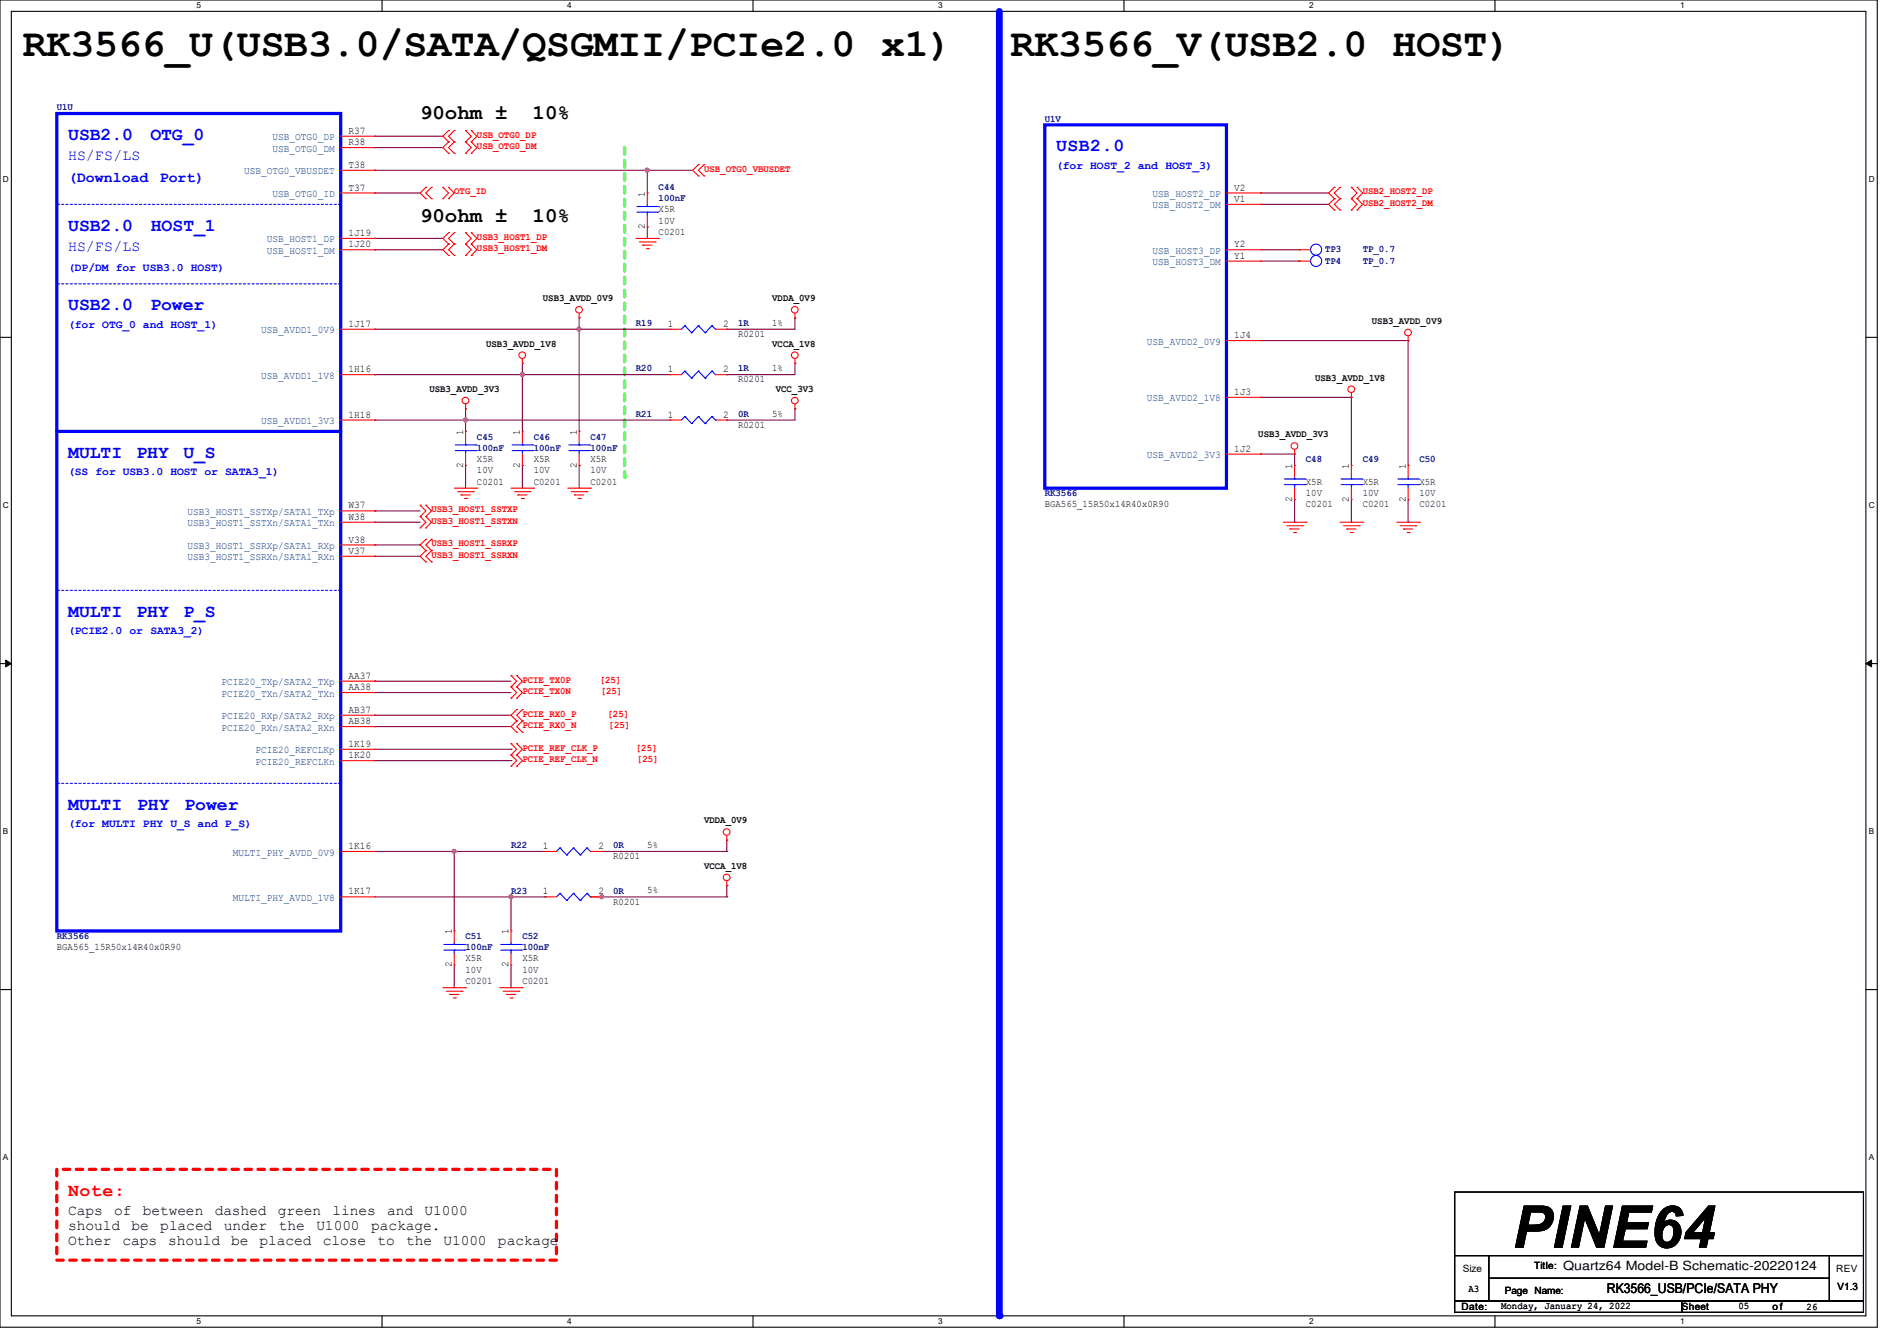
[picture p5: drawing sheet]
<svg xmlns="http://www.w3.org/2000/svg" width="297mm" height="210mm" viewBox="0 0 297 210" stroke-linecap="round" stroke-linejoin="round" font-family="sans-serif">
<path d="M0 0h293.9v207.9h-293.9zM1.8 1.8h290.3v204.3h-290.3z" fill="none" stroke="#000" stroke-width=".17"/>
<g fill="#fff">
<path d="M30.8 .2h.7v1.4h-.7z"/>
<path d="M30.8 206.2h.7v1.4h-.7z"/>
</g>
<path d="M59.8 0v1.8M59.8 206.1v1.8" fill="none" stroke="#000" stroke-width=".17"/>
<g fill="#fff">
<path d="M88.8 .2h.7v1.4h-.7z"/>
<path d="M88.8 206.2h.7v1.4h-.7z"/>
</g>
<path d="M117.9 0v1.8M117.9 206.1v1.8" fill="none" stroke="#000" stroke-width=".17"/>
<g fill="#fff">
<path d="M146.9 .2h.7v1.4h-.7z"/>
<path d="M146.9 206.2h.7v1.4h-.7z"/>
</g>
<path d="M176 0v1.8M176 206.1v1.8" fill="none" stroke="#000" stroke-width=".17"/>
<g fill="#fff">
<path d="M205 .2h.7v1.4h-.7z"/>
<path d="M205 206.2h.7v1.4h-.7z"/>
</g>
<path d="M234.1 0v1.8M234.1 206.1v1.8" fill="none" stroke="#000" stroke-width=".17"/>
<g fill="#fff">
<path d="M263.1 .2h.6v1.4h-.6z"/>
<path d="M263.1 206.2h.6v1.4h-.6z"/>
<path d="M.5 27.3h.9v1.4h-.9z"/>
<path d="M292.6 27.3h.9v1.4h-.9z"/>
<path d="M.5 78.4h.9v1.4h-.9z"/>
<path d="M292.6 78.4h.9v1.4h-.9z"/>
</g>
<path d="M0 52.8h1.8M292.1 52.8h1.8" fill="none" stroke="#000" stroke-width=".17"/>
<g fill="#fff">
<path d="M.5 129.5h.8v1.4h-.8z"/>
<path d="M292.6 129.5h.8v1.4h-.8z"/>
</g>
<path d="M0 103.9h1.8M292.1 103.9h1.8" fill="none" stroke="#000" stroke-width=".17"/>
<path d="M.9 103.4l.9 .5-.9 .5zM292.1 103.9l.9-.5v1z" fill="#000" stroke="#000" stroke-width=".16"/>
<g fill="#fff">
<path d="M.5 180.5h.8v1.4h-.8z"/>
<path d="M292.6 180.5h.8v1.4h-.8z"/>
</g>
<path d="M0 155h1.8M292.1 155h1.8" fill="none" stroke="#000" stroke-width=".17"/>
<path d="M156.5 1.8v204.3" fill="none" stroke="#00f" stroke-width="1.1"/>
<circle cx="156.5" cy="206.1" r=".53" fill="#00f"/>
<path d="M97.8 23.1v51.6" fill="none" stroke="#01ff00" stroke-width=".51" stroke-dasharray="1 1"/>
<circle cx="97.8" cy="74.7" r=".25" fill="#01ff00" stroke-dasharray="1 1"/>
<path d="M8.9 183.1h78.2v14.3h-78.2z" fill="none" stroke="#f00" stroke-width=".51" stroke-dasharray="1 1"/>
<g fill="none" stroke="#7f003f" stroke-width=".17">
<path d="M58.7 21.3h.1M58.7 23.1h.1M58.7 26.7h.1M58.7 39.1h.1M58.7 37.3h.1M58.7 30.2h.1M58.7 21.3h10.6M58.7 23.1h10.6M58.7 26.7h49.8M58.7 39.1h10.6M58.7 37.3h10.6M58.7 30.2h7.1"/>
<path d="M101.3 26.7h.1M101.3 35.6h.1M101.3 26.7v3.5M101.3 35.6v1.7M197.4 32h.1M197.4 30.2h.1M197.4 39.1h6M197.4 32h10.6M197.4 30.2h10.6M203.4 39.1h.1M58.7 58.7h.1M58.7 51.6h.1"/>
<path d="M58.7 58.7h46.2M58.7 51.6h46.2M81.8 58.7h.1M81.8 56.9h.1M81.8 56.9v10.7M90.7 51.6h.1M90.7 49.8h.1M90.7 49.8v17.8M113.8 51.6h.1M113.8 58.7h.1M124.5 49.8h.1M124.5 56.9h.1"/>
<path d="M124.5 56.9v1.8h-10.7M124.5 49.8v1.8h-10.7M197.4 53.3h.1M197.4 53.3h23.1M197.4 40.9h6M203.4 40.9h.1M220.5 53.3h.1M220.5 53.3v19.6M58.7 65.8h.1M58.7 65.8h46.2M72.9 64h.1M72.9 65.8h.1"/>
<path d="M72.9 72.9h.1M72.9 64v3.6M72.9 72.9v3.6M81.8 72.9h.1M81.8 72.9v3.6M90.7 72.9h.1M90.7 72.9v3.6M113.8 65.8h.1M124.5 64h.1M124.5 64v1.8h-10.7M197.4 71.1h.1M197.4 62.2h.1"/>
<path d="M197.4 71.1h5.3M197.4 62.2h14.2M202.7 71.1h.1M202.7 71.1v1.8M202.7 78.2v3.6M211.6 62.2h.1M211.6 62.2v10.7M211.6 78.2v3.6M220.5 78.2v3.6M58.7 80h.1M58.7 81.8h.1M58.7 85.3h.1"/>
<path d="M58.7 87.1h.1M58.7 80h7.1M58.7 81.8h7.1M58.7 85.3h7.1M58.7 87.1h7.1M202.7 81.8h.1M211.6 81.8h.1M220.5 81.8h.1M58.7 112h.1M58.7 113.8h.1M58.7 106.7h.1M58.7 108.5h.1"/>
<path d="M58.7 112h21.3M58.7 113.8h21.3M58.7 106.7h21.3M58.7 108.5h21.3M58.7 117.3h21.3M58.7 119.1h21.3M80 117.3h.1M80 119.1h.1M58.7 133.4h26.6M71.1 133.4h.1M71.1 133.4v12.4M85.3 133.4h.1"/>
<path d="M94.2 133.4h19.6M113.8 133.4h.1M113.8 131.6h.1M113.8 138.7h.1M113.8 131.6v1.8M113.8 138.7v1.8M58.7 140.5h26.6M71.1 154.7h.1M71.1 151.1v3.6M80 140.5h.1M80 154.7h.1M80 140.5v5.3"/>
<path d="M80 151.1v3.6M85.3 140.5h.1M92.5 140.5h21.3M94.2 140.5h.1M113.8 140.5h.1"/>
</g>
<g fill="#f0f" stroke="#f0f" stroke-width=".17">
<circle cx="101.3" cy="26.6" r=".32"/>
<circle cx="90.7" cy="51.5" r=".32"/>
<circle cx="81.8" cy="58.7" r=".32"/>
<circle cx="72.9" cy="65.8" r=".32"/>
<circle cx="80" cy="140.4" r=".32"/>
<circle cx="71.1" cy="133.3" r=".32"/>
<circle cx="94.2" cy="140.4" r=".32"/>
</g>
<g fill="none" stroke="#f00" stroke-width=".17">
<path d="M66.7 29.3h.1M66.7 31.1h.1M66.7 29.3l-.9 .9 .9 .9M67.6 31.1h.1M67.6 29.3h.1M67.6 29.3l-.9 .9 .9 .9M69.3 31.1h.1M69.3 29.3h.1M69.3 29.3l.9 .9-.9 .9M70.2 20.4h.1M70.2 22.2h.1M70.2 24h.1"/>
<path d="M70.2 36.4h.1M70.2 38.2h.1M70.2 31.1h.1M70.2 29.3h.1M70.2 20.4l-.9 .9 .9 .9M70.2 22.2l-.9 .9 .9 .9M70.2 36.4l-.9 .9 .9 .9M70.2 38.2l-.9 .9 .9 .9M70.2 29.3l.9 .9-.9 .9M71.1 22.2h.1M71.1 20.4h.1M71.1 24h.1"/>
<path d="M71.1 38.2h.1M71.1 36.4h.1M71.1 20.4l-.9 .9 .9 .9M71.1 22.2l-.9 .9 .9 .9M71.1 36.4l-.9 .9 .9 .9M71.1 38.2l-.9 .9 .9 .9M72.9 22.2h.1M72.9 20.4h.1M72.9 24h.1M72.9 38.2h.1M72.9 36.4h.1M72.9 20.4l.9 .9-.9 .9"/>
<path d="M72.9 22.2l.9 .9-.9 .9M72.9 36.4l.9 .9-.9 .9M72.9 38.2l.9 .9-.9 .9M73.8 22.2h.1M73.8 20.4h.1M73.8 24h.1M73.8 38.2h.1M73.8 36.4h.1M73.8 20.4l.9 .9-.9 .9M73.8 22.2l.9 .9-.9 .9M73.8 36.4l.9 .9-.9 .9M73.8 38.2l.9 .9-.9 .9"/>
<path d="M99.6 37.3h3.5M100.1 37.9h2.5M100.6 38.4h.1M100.6 38.4h1.5M101.2 38.9h.3M101.3 30.2h.1M101.3 35.6h.1M101.3 30.2v1.8M101.3 33.8v1.8M101.5 38.9h.1M102.6 37.9h.1M103.1 37.3h.1"/>
<path d="M109.3 25.8h.1M109.3 27.6h.1M109.3 25.8l-.8 .9 .8 .9M110.2 27.6h.1M110.2 25.8h.1M110.2 25.8l-.9 .9 .9 .9M203.4 39.1h.1M203.4 39.1h1.8M208.9 29.3h.1M208.9 31.1h.1M208.9 32.9h.1M208.9 29.3l-.9 .9 .9 .9"/>
<path d="M208.9 31.1l-.9 .9 .9 .9M209.8 31.1h.1M209.8 29.3h.1M209.8 32.9h.1M209.8 29.3l-.9 .9 .9 .9M209.8 31.1l-.9 .9 .9 .9M211.6 31.1h.1M211.6 29.3h.1M211.6 32.9h.1M211.6 29.3l.9 .9-.9 .9M211.6 31.1l.9 .9-.9 .9M212.5 31.1h.1"/>
<path d="M212.5 29.3h.1M212.5 32.9h.1M212.5 29.3l.9 .9-.9 .9M212.5 31.1l.9 .9-.9 .9M70.2 40h.1M71.1 40h.1M72.9 40h.1M73.8 40h.1M81.8 56.9h.1M81.8 56.2v.7M90.7 49.8h.1M90.7 49.1v.7"/>
<path d="M104.9 51.6h.1M104.9 51.6h1.8M112 51.6h1.8M113.8 51.6h.1M124.5 49.8h.1M124.5 56.9h.1M124.5 49.1v.7M124.5 56.2v.7M203.4 40.9h.1M203.4 40.9h1.8M220.5 53.3h.1M220.5 52.6v.7"/>
<path d="M65.8 79.1h.1M65.8 79.1l.9 .9-.9 .9M66.7 79.1h.1M66.7 79.1l.9 .9-.9 .9M71.1 76.5h3.6M71.7 77h2.4M72.2 77.5h.1M72.2 77.5h1.4M72.7 78.1h.4M72.9 64h.1M72.9 63.3v.7M73.1 78.1h.1"/>
<path d="M74.1 77h.1M74.7 76.5h.1M80 76.5h3.6M80.6 77h2.4M81.1 77.5h.1M81.1 77.5h1.4M81.6 78.1h.4M81.8 67.6h.1M81.8 72.9h.1M81.8 67.6v1.7M81.8 71.1v1.8M82 78.1h.1"/>
<path d="M83 77h.1M83.6 76.5h.1M88.9 76.5h3.6M89.5 77h2.4M90 77.5h.1M90 77.5h1.4M90.5 78.1h.3M90.8 78.1h.1M91.9 77h.1M92.5 76.5h.1M104.9 65.8h.1M104.9 65.8h1.8"/>
<path d="M112 65.8h1.8M113.8 65.8h.1M124.5 64h.1M124.5 63.3v.7M202.7 71.1h.1M202.7 70.4v.7M211.6 62.2h.1M211.6 72.9h.1M211.6 78.2h.1M211.6 61.5v.7M211.6 72.9v1.8M211.6 76.5v1.7"/>
<path d="M65.8 80.9h.1M65.8 82.7h.1M65.8 80.9l.9 .9-.9 .9M66.7 80.9h.1M66.7 82.7h.1M66.7 84.5h.1M66.7 86.2h.1M66.7 88h.1M66.7 80.9l.9 .9-.9 .9M66.7 84.5l-.9 .8 .9 .9M66.7 86.2l-.9 .9 .9 .9M67.6 86.2h.1"/>
<path d="M67.6 84.5h.1M67.6 88h.1M67.6 84.5l-.9 .8 .9 .9M67.6 86.2l-.9 .9 .9 .9M200.9 81.8h3.6M201.5 82.3h2.4M202 82.8h.1M202 82.8h1.4M202.5 83.4h.4M202.9 83.4h.1M203.9 82.3h.1M204.5 81.8h.1"/>
<path d="M209.8 81.8h3.6M210.4 82.3h2.4M210.9 82.8h.1M210.9 82.8h1.4M211.4 83.4h.4M211.8 83.4h.1M212.8 82.3h.1M213.4 81.8h.1M218.7 81.8h3.6M219.2 82.3h2.5M219.8 82.8h.1M219.8 82.8h1.4"/>
<path d="M220.3 83.4h.3M220.6 83.4h.1M221.7 82.3h.1M222.3 81.8h.1M80 107.6h.1M80 105.8h.1M80 109.3h.1M80 118.2h.1M80 116.5h.1M80 105.8l.9 .9-.9 .9M80 107.6l.9 .9-.9 .8M80 116.5l.9 .8-.9 .9"/>
<path d="M80 118.2l.9 .9-.9 .9M80.9 107.6h.1M80.9 105.8h.1M80.9 109.3h.1M80.9 111.1h.1M80.9 112.9h.1M80.9 114.7h.1M80.9 118.2h.1M80.9 116.5h.1M80.9 105.8l.9 .9-.9 .9M80.9 107.6l.9 .9-.9 .8M80.9 111.1l-.9 .9 .9 .9"/>
<path d="M80.9 112.9l-.9 .9 .9 .9M80.9 116.5l.9 .8-.9 .9M80.9 118.2l.9 .9-.9 .9M81.8 112.9h.1M81.8 111.1h.1M81.8 114.7h.1M81.8 111.1l-.9 .9 .9 .9M81.8 112.9l-.9 .9 .9 .9M80 120h.1M80.9 120h.1M113.8 131.6h.1M113.8 138.7h.1"/>
<path d="M113.8 130.9v.7M113.8 138v.7M69.3 154.7h3.6M69.9 155.2h2.4M70.4 155.7h.1M70.4 155.7h1.4M71 156.3h.3M71.3 156.3h.1M72.3 155.2h.1M72.9 154.7h.1M78.2 154.7h3.6M78.8 155.2h2.4"/>
<path d="M79.3 155.7h.1M79.3 155.7h1.4M79.8 156.3h.4M80.2 156.3h.1M81.2 155.2h.1M81.8 154.7h.1"/>
<circle cx="81.8" cy="55.6" r=".52"/>
<circle cx="90.7" cy="48.5" r=".52"/>
<circle cx="124.4" cy="48.5" r=".52"/>
<circle cx="124.4" cy="55.6" r=".52"/>
<circle cx="220.5" cy="52.1" r=".52"/>
<circle cx="72.9" cy="62.7" r=".52"/>
<circle cx="124.4" cy="62.7" r=".52"/>
<circle cx="202.7" cy="69.8" r=".52"/>
<circle cx="211.6" cy="61" r=".52"/>
<circle cx="113.8" cy="130.3" r=".52"/>
<circle cx="113.8" cy="137.4" r=".52"/>
</g>
<path d="M227.8 186.7h64v9.9h-64zM227.8 196.6h5.3v7.2h-5.3zM233.1 196.6h53.3v3.6h-53.3zM286.4 196.6h5.4v7.2h-5.4zM227.8 203.8h35.5v1.7h-35.5zM233.1 200.2h53.3v3.6h-53.3zM263.3 203.8h28.5v1.7h-28.5z" fill="none" stroke="#000" stroke-width=".17"/>
<g fill="none" stroke="#00f" stroke-width=".17">
<path d="M99.7 33.2h3.3M99.7 32.3h3.3M101.3 32.3h.1M101.3 33.2h.1M101.3 32v.3M101.3 33.2v.6M103 33.2h.1M103 32.3h.1M107.2 51h.1M107.2 51l-.5 .6M107.2 51l1.1 1.1M108.3 52.1h.1"/>
<path d="M109.3 51h.1M109.3 51l-1 1.1M109.3 51l1.1 1.1M110.4 52.1h.1M111.5 51h.1M111.5 51l-1.1 1.1M111.5 51l.5 .6M112 51.6h.1M80.2 70.6h3.2M80.2 69.7h3.2M81.8 69.7h.1M81.8 70.6h.1"/>
<path d="M81.8 69.3v.4M81.8 70.6v.5M83.4 70.6h.1M83.4 69.7h.1M107.2 65.2h.1M107.2 65.2l-.5 .6M107.2 65.2l1.1 1.1M108.3 66.3h.1M109.3 65.2h.1M109.3 65.2l-1 1.1M109.3 65.2l1.1 1.1M110.4 66.3h.1"/>
<path d="M111.5 65.2h.1M111.5 65.2l-1.1 1.1M111.5 65.2l.5 .6M112 65.8h.1M210 75.9h3.2M210 75h3.2M211.6 75h.1M211.6 75.9h.1M211.6 74.7v.3M211.6 75.9v.6M213.2 75.9h.1M213.2 75h.1"/>
<circle cx="206.1" cy="39.1" r=".87"/>
<circle cx="206.1" cy="40.9" r=".87"/>
</g>
<path d="M8.9 17.8h44.4v128h-44.4zM8.9 67.6h44.4" fill="none" stroke="#00f" stroke-width=".51"/>
<path d="M8.9 32h.1M53.3 32h-44.4M8.9 122.7h.1M53.3 122.7h-44.4" fill="none" stroke="#00f" stroke-width=".17" stroke-dasharray=".3 .3"/>
<circle cx="8.9" cy="67.6" r=".25" fill="#00f"/>
<path d="M8.9 44.4h.1M53.3 44.4h-44.4M8.9 92.5h.1M53.3 92.5h-44.4" fill="none" stroke="#00f" stroke-width=".17" stroke-dasharray=".3 .3"/>
<g fill="none" stroke="#f00" stroke-width=".17">
<path d="M53.3 21.3h5.4M53.3 23.1h5.4M53.3 26.7h5.4M53.3 30.2h5.4M53.3 37.3h5.4M53.3 39.1h5.4M58.7 21.3h.1M58.7 23.1h.1M58.7 26.7h.1M58.7 30.2h.1M58.7 37.3h.1M58.7 39.1h.1"/>
<path d="M192 30.2h5.4M192 39.1h5.4M192 32h5.4M197.4 30.2h.1M197.4 32h.1M197.4 39.1h.1M53.3 51.6h5.4M53.3 58.7h5.4M58.7 51.6h.1M58.7 58.7h.1M104.9 58.7h.1M104.9 58.7h1.8"/>
<path d="M112 58.7h1.8M113.8 58.7h.1M192 40.9h5.4M192 53.3h5.4M197.4 40.9h.1M197.4 53.3h.1M53.3 65.8h5.4M58.7 65.8h.1M72.9 67.6h.1M72.9 72.9h.1M72.9 67.6v1.7M72.9 71.1v1.8"/>
<path d="M90.7 67.6h.1M90.7 72.9h.1M90.7 67.6v1.7M90.7 71.1v1.8M192 62.2h5.4M192 71.1h5.4M197.4 62.2h.1M197.4 71.1h.1M202.7 72.9h.1M202.7 78.2h.1M202.7 72.9v1.8M202.7 76.5v1.7"/>
<path d="M220.5 72.9h.1M220.5 78.2h.1M220.5 72.9v1.8M220.5 76.5v1.7M53.3 80h5.4M53.3 81.8h5.4M53.3 85.3h5.4M53.3 87.1h5.4M58.7 80h.1M58.7 81.8h.1M58.7 85.3h.1M58.7 87.1h.1"/>
<path d="M53.3 106.7h5.4M53.3 108.5h5.4M53.3 112h5.4M53.3 113.8h5.4M53.3 117.3h5.4M53.3 119.1h5.4M58.7 106.7h.1M58.7 108.5h.1M58.7 112h.1M58.7 113.8h.1M58.7 117.3h.1M58.7 119.1h.1"/>
<path d="M53.3 133.4h5.4M58.7 133.4h.1M85.3 133.4h.1M85.3 133.4h1.8M92.5 133.4h1.7M94.2 133.4h.1M53.3 140.5h5.4M58.7 140.5h.1M71.1 145.8h.1M71.1 151.1h.1M71.1 145.8v1.8M71.1 149.4v1.7"/>
<path d="M80 145.8h.1M80 151.1h.1M80 145.8v1.8M80 149.4v1.7M85.3 140.5h.1M85.3 140.5h1.8M92.5 140.5h1.7M94.2 140.5h.1"/>
</g>
<g fill="none" stroke="#00f" stroke-width=".17">
<path d="M107.2 58.1h.1M107.2 58.1l-.5 .6M107.2 58.1l1.1 1.1M108.3 59.2h.1M109.3 58.1h.1M109.3 58.1l-1 1.1M109.3 58.1l1.1 1.1M110.4 59.2h.1M111.5 58.1h.1M111.5 58.1l-1.1 1.1M111.5 58.1l.5 .6M112 58.7h.1"/>
<path d="M71.3 70.6h3.2M71.3 69.7h3.2M72.9 69.7h.1M72.9 70.6h.1M72.9 69.3v.4M72.9 70.6v.5M74.5 70.6h.1M74.5 69.7h.1M89.1 70.6h3.2M89.1 69.7h3.2M90.7 69.7h.1M90.7 70.6h.1"/>
<path d="M90.7 69.3v.4M90.7 70.6v.5M92.3 70.6h.1M92.3 69.7h.1M201.1 75.9h3.2M201.1 75h3.2M202.7 75h.1M202.7 75.9h.1M202.7 74.7v.3M202.7 75.9v.6M204.3 75.9h.1M204.3 75h.1"/>
<path d="M218.9 75.9h3.2M218.9 75h3.2M220.5 75h.1M220.5 75.9h.1M220.5 74.7v.3M220.5 75.9v.6M222.1 75.9h.1M222.1 75h.1M87.7 132.8h.1M87.7 139.9h.1M87.7 132.8l-.6 .6M87.7 132.8l1 1.1"/>
<path d="M87.7 139.9l-.6 .6M87.7 139.9l1 1.1M88.7 133.9h.1M89.8 132.8h.1M89.8 139.9h.1M89.8 132.8l-1.1 1.1M89.8 132.8l1 1.1M89.8 139.9l-1.1 1.1M89.8 139.9l1 1.1M90.8 133.9h.1M91.9 132.8h.1M91.9 139.9h.1"/>
<path d="M91.9 132.8l-1.1 1.1M91.9 132.8l.6 .6M91.9 139.9l-1.1 1.1M91.9 139.9l.6 .6M92.5 133.4h.1M69.5 148.8h3.2M69.5 147.9h3.2M71.1 147.9h.1M71.1 148.8h.1M71.1 147.6v.3M71.1 148.8v.6M72.7 148.8h.1"/>
<path d="M72.7 147.9h.1M78.4 148.8h3.2M78.4 147.9h3.2M80 147.9h.1M80 148.8h.1M80 147.6v.3M80 148.8v.6M81.6 148.8h.1M81.6 147.9h.1M88.7 141h.1M90.8 141h.1M92.5 140.5h.1"/>
</g>
<path d="M163.6 19.6h28.4v56.9h-28.4z" fill="none" stroke="#00f" stroke-width=".51"/>
<g fill="#f0f" stroke="#f0f" stroke-width=".17">
<circle cx="101.3" cy="26.6" r=".32"/>
<circle cx="90.7" cy="51.5" r=".32"/>
<circle cx="81.8" cy="58.7" r=".32"/>
<circle cx="72.9" cy="65.8" r=".32"/>
<circle cx="80" cy="140.4" r=".32"/>
<circle cx="71.1" cy="133.3" r=".32"/>
<circle cx="94.2" cy="140.4" r=".32"/>
</g>
<text font-size="9.2" x="236.8" y="195.4">PINE64</text>
<g font-size="6.2">
<text x="3.6" y="8.8">RK3566_U(USB3.0/SATA/QSGMII/PCIe2.0 x1)</text>
<text x="158.2" y="8.8">RK3566_V(USB2.0 HOST)</text>
</g>
<g font-size="3.3">
<text x="65.8" y="18.7">90ohm ±</text>
<text x="83.4" y="18.7">10%</text>
<text x="65.8" y="34.7">90ohm ±</text>
<text x="83.4" y="34.7">10%</text>
</g>
<g font-size="2.8" fill="#00f">
<text x="10.7" y="21.9">USB2.0</text>
<text x="23.5" y="21.9">OTG_0</text>
<text x="165.4" y="23.7">USB2.0</text>
<text x="10.7" y="36.2">USB2.0</text>
<text x="23.6" y="36.2">HOST_1</text>
<text x="10.7" y="48.6">USB2.0</text>
<text x="23.5" y="48.6">Power</text>
<text x="10.7" y="71.7">MULTI</text>
<text x="21.4" y="71.7">PHY</text>
<text x="28.7" y="71.7">U_S</text>
<text x="10.7" y="96.6">MULTI</text>
<text x="21.4" y="96.6">PHY</text>
<text x="28.7" y="96.6">P_S</text>
<text x="10.7" y="126.8">MULTI</text>
<text x="21.5" y="126.8">PHY</text>
<text x="28.9" y="126.8">Power</text>
</g>
<text font-size="2.8" fill="#f00" x="10.7" y="187.3">Note:</text>
<g font-size="2.3" fill="#00f">
<text x="10.7" y="25">HS/FS/LS</text>
<text x="10.7" y="28.6">(Download</text>
<text x="25" y="28.6">Port)</text>
<text x="10.7" y="39.2">HS/FS/LS</text>
</g>
<g font-size="2.3">
<text x="10.7" y="190.3">Caps</text>
<text x="17.9" y="190.3">of</text>
<text x="22.3" y="190.3">between</text>
<text x="33.6" y="190.3">dashed</text>
<text x="43.5" y="190.3">green</text>
<text x="52.1" y="190.3">lines</text>
<text x="60.6" y="190.3">and</text>
<text x="66.5" y="190.3">U1000</text>
<text x="10.7" y="192.6">should</text>
<text x="10.7" y="194.9">Other</text>
<text x="19.2" y="194.9">caps</text>
<text x="20.6" y="192.6">be</text>
<text x="25.1" y="192.6">placed</text>
<text x="26.3" y="194.9">should</text>
<text x="35.1" y="192.6">under</text>
<text x="36.2" y="194.9">be</text>
<text x="40.6" y="194.9">placed</text>
<text x="43.7" y="192.6">the</text>
<text x="49.5" y="192.6">U1000</text>
<text x="50.5" y="194.9">close</text>
<text x="58.1" y="192.6">package.</text>
<text x="59.1" y="194.9">to</text>
<text x="63.6" y="194.9">the</text>
<text x="69.4" y="194.9">U1000</text>
<text x="78" y="194.9">package</text>
</g>
<text font-size="2.1" x="251.6" y="202.5">RK3566_USB/PCIe/SATA PHY</text>
<text font-size="2" x="244.8" y="199">Quartz64 Model-B Schematic-20220124</text>
<g font-size="1.8" fill="#00f">
<text x="165.4" y="26.4">(for HOST_2 and HOST_3)</text>
<text x="10.7" y="42.4">(DP/DM for USB3.0 HOST)</text>
<text x="10.7" y="51.3">(for OTG_0 and HOST_1)</text>
<text x="10.7" y="74.4">(SS for USB3.0 HOST or SATA3_1)</text>
<text x="10.7" y="99.3">(PCIE2.0 or SATA3_2)</text>
<text x="10.7" y="129.5">(for MULTI PHY U_S and P_S)</text>
</g>
<g font-size="1.6" fill="#00007f">
<text x="8.9" y="17.3">U1U</text>
<text x="163.6" y="19">U1V</text>
<text x="103.1" y="29.7">C44</text>
<text x="103.1" y="31.5">100nF</text>
<text x="207.5" y="39.5">TP3</text>
<text x="207.5" y="41.3">TP4</text>
<text x="213.4" y="39.5">TP_0.7</text>
<text x="213.4" y="41.3">TP_0.7</text>
<text x="99.6" y="51.1">R19</text>
<text x="115.6" y="51.1">1R</text>
<text x="99.6" y="58.2">R20</text>
<text x="115.6" y="58.2">1R</text>
<text x="99.6" y="65.3">R21</text>
<text x="115.6" y="65.3">0R</text>
<text x="74.7" y="68.8">C45</text>
<text x="74.7" y="70.6">100nF</text>
<text x="83.6" y="68.8">C46</text>
<text x="83.6" y="70.6">100nF</text>
<text x="92.5" y="68.8">C47</text>
<text x="92.5" y="70.6">100nF</text>
<text x="163.6" y="77.7">RK3566</text>
<text x="204.5" y="72.4">C48</text>
<text x="213.4" y="72.4">C49</text>
<text x="222.2" y="72.4">C50</text>
<text x="80" y="132.8">R22</text>
<text x="96" y="132.8">0R</text>
<text x="80" y="140">R23</text>
<text x="96" y="140">0R</text>
<text x="8.9" y="147.1">RK3566</text>
<text x="72.9" y="147.1">C51</text>
<text x="72.9" y="148.8">100nF</text>
<text x="81.8" y="147.1">C52</text>
<text x="81.8" y="148.8">100nF</text>
</g>
<g font-size="1.6" fill="#003f7f">
<text x="42.7" y="22">USB_OTG0_DP</text>
<text x="42.7" y="23.7">USB_OTG0_DM</text>
<text x="38.2" y="27.3">USB_OTG0_VBUSDET</text>
<text x="42.7" y="30.9">USB_OTG0_ID</text>
<text x="180.5" y="30.9">USB_HOST2_DP</text>
<text x="180.5" y="32.6">USB_HOST2_DM</text>
<text x="41.8" y="38">USB_HOST1_DP</text>
<text x="41.8" y="39.8">USB_HOST1_DM</text>
<text x="180.5" y="39.8">USB_HOST3_DP</text>
<text x="180.5" y="41.5">USB_HOST3_DM</text>
<text x="40.9" y="52.2">USB_AVDD1_0V9</text>
<text x="179.6" y="54">USB_AVDD2_0V9</text>
<text x="40.9" y="59.3">USB_AVDD1_1V8</text>
<text x="179.6" y="62.9">USB_AVDD2_1V8</text>
<text x="40.9" y="66.4">USB_AVDD1_3V3</text>
<text x="179.6" y="71.8">USB_AVDD2_3V3</text>
<text x="29.3" y="80.6">USB3_HOST1_SSTXp/SATA1_TXp</text>
<text x="29.3" y="82.4">USB3_HOST1_SSTXn/SATA1_TXn</text>
<text x="29.3" y="86">USB3_HOST1_SSRXp/SATA1_RXp</text>
<text x="29.3" y="87.8">USB3_HOST1_SSRXn/SATA1_RXn</text>
<text x="34.7" y="107.3">PCIE20_TXp/SATA2_TXp</text>
<text x="34.7" y="109.1">PCIE20_TXn/SATA2_TXn</text>
<text x="34.7" y="112.7">PCIE20_RXp/SATA2_RXp</text>
<text x="34.7" y="114.4">PCIE20_RXn/SATA2_RXn</text>
<text x="40" y="118">PCIE20_REFCLKp</text>
<text x="40" y="119.8">PCIE20_REFCLKn</text>
<text x="36.4" y="134">MULTI_PHY_AVDD_0V9</text>
<text x="36.4" y="141.1">MULTI_PHY_AVDD_1V8</text>
</g>
<g font-size="1.6">
<text x="54.6" y="21">R37</text>
<text x="54.6" y="22.7">R38</text>
<text x="54.6" y="26.3">T38</text>
<text x="54.6" y="29.8">T37</text>
<text x="193.3" y="29.8">V2</text>
<text x="101" y="35.9" transform="rotate(-90 101 35.9)">2</text>
<text x="101" y="30.8" transform="rotate(-90 101 30.8)">1</text>
<text x="103.1" y="33.2">X5R</text>
<text x="103.1" y="35">10V</text>
<text x="193.3" y="31.6">V1</text>
<text x="54.6" y="37">1J19</text>
<text x="54.6" y="38.7">1J20</text>
<text x="103.1" y="36.8">C0201</text>
<text x="193.3" y="38.7">Y2</text>
<text x="193.3" y="40.5">Y1</text>
<text x="85" y="47.2">USB3_AVDD_0V9</text>
<text x="120.9" y="47.2">VDDA_0V9</text>
<text x="54.6" y="51.2">1J17</text>
<text x="104.6" y="51.2">1</text>
<text x="113.2" y="51.2">2</text>
<text x="115.6" y="52.8">R0201</text>
<text x="120.9" y="51">1%</text>
<text x="193.3" y="53">1J4</text>
<text x="214.8" y="50.7">USB3_AVDD_0V9</text>
<text x="54.6" y="58.3">1H16</text>
<text x="76.1" y="54.3">USB3_AVDD_1V8</text>
<text x="104.6" y="58.3">1</text>
<text x="113.2" y="58.3">2</text>
<text x="115.6" y="59.9">R0201</text>
<text x="120.9" y="54.3">VCCA_1V8</text>
<text x="120.9" y="58.1">1%</text>
<text x="205.9" y="59.6">USB3_AVDD_1V8</text>
<text x="54.6" y="65.4">1H18</text>
<text x="67.2" y="61.4">USB3_AVDD_3V3</text>
<text x="104.6" y="65.4">1</text>
<text x="113.2" y="65.4">2</text>
<text x="120.9" y="65.2">5%</text>
<text x="121.5" y="61.4">VCC_3V3</text>
<text x="193.3" y="61.9">1J3</text>
<text x="72.5" y="68.1" transform="rotate(-90 72.5 68.1)">1</text>
<text x="81.4" y="68.1" transform="rotate(-90 81.4 68.1)">1</text>
<text x="90.3" y="68.1" transform="rotate(-90 90.3 68.1)">1</text>
<text x="115.6" y="67">R0201</text>
<text x="193.3" y="70.7">1J2</text>
<text x="197" y="68.5">USB3_AVDD_3V3</text>
<text x="72.5" y="73.2" transform="rotate(-90 72.5 73.2)">2</text>
<text x="74.7" y="75.9">C0201</text>
<text x="74.7" y="72.3">X5R</text>
<text x="74.7" y="74.1">10V</text>
<text x="81.4" y="73.2" transform="rotate(-90 81.4 73.2)">2</text>
<text x="83.6" y="75.9">C0201</text>
<text x="83.6" y="72.3">X5R</text>
<text x="83.6" y="74.1">10V</text>
<text x="90.3" y="73.2" transform="rotate(-90 90.3 73.2)">2</text>
<text x="92.5" y="75.9">C0201</text>
<text x="92.5" y="72.3">X5R</text>
<text x="92.5" y="74.1">10V</text>
<text x="202.3" y="73.4" transform="rotate(-90 202.3 73.4)">1</text>
<text x="204.5" y="75.9">X5R</text>
<text x="204.5" y="77.7">10V</text>
<text x="211.2" y="73.4" transform="rotate(-90 211.2 73.4)">1</text>
<text x="213.4" y="75.9">X5R</text>
<text x="213.4" y="77.7">10V</text>
<text x="220.1" y="73.4" transform="rotate(-90 220.1 73.4)">1</text>
<text x="222.2" y="75.9">X5R</text>
<text x="222.2" y="77.7">10V</text>
<text x="54.6" y="79.6">W37</text>
<text x="54.6" y="81.4">W38</text>
<text x="163.6" y="79.5">BGA565_15R50x14R40x0R90</text>
<text x="202.3" y="78.6" transform="rotate(-90 202.3 78.6)">2</text>
<text x="204.5" y="79.5">C0201</text>
<text x="211.2" y="78.6" transform="rotate(-90 211.2 78.6)">2</text>
<text x="213.4" y="79.5">C0201</text>
<text x="220.1" y="78.6" transform="rotate(-90 220.1 78.6)">2</text>
<text x="222.2" y="79.5">C0201</text>
<text x="54.6" y="85">V38</text>
<text x="54.6" y="86.7">V37</text>
<text x="54.6" y="106.3">AA37</text>
<text x="54.6" y="108.1">AA38</text>
<text x="54.6" y="111.6">AB37</text>
<text x="54.6" y="113.4">AB38</text>
<text x="54.6" y="117">1K19</text>
<text x="54.6" y="118.7">1K20</text>
<text x="110.2" y="128.9">VDDA_0V9</text>
<text x="54.6" y="133">1K16</text>
<text x="85" y="133">1</text>
<text x="93.7" y="133">2</text>
<text x="96" y="134.6">R0201</text>
<text x="101.3" y="132.8">5%</text>
<text x="110.2" y="136.1">VCCA_1V8</text>
<text x="54.6" y="140.1">1K17</text>
<text x="85" y="140.1">1</text>
<text x="93.7" y="140.1">2</text>
<text x="96" y="141.7">R0201</text>
<text x="101.3" y="139.9">5%</text>
<text x="8.9" y="148.8">BGA565_15R50x14R40x0R90</text>
<text x="70.7" y="146.3" transform="rotate(-90 70.7 146.3)">1</text>
<text x="79.6" y="146.3" transform="rotate(-90 79.6 146.3)">1</text>
<text x="70.7" y="151.5" transform="rotate(-90 70.7 151.5)">2</text>
<text x="72.9" y="154.1">C0201</text>
<text x="72.9" y="150.6">X5R</text>
<text x="72.9" y="152.4">10V</text>
<text x="79.6" y="151.5" transform="rotate(-90 79.6 151.5)">2</text>
<text x="81.8" y="154.1">C0201</text>
<text x="81.8" y="150.6">X5R</text>
<text x="81.8" y="152.4">10V</text>
<text x="229" y="199.1">Size</text>
<text x="229.9" y="202.3">A3</text>
<text x="235.6" y="202.7">Page Name:</text>
<text x="240.2" y="198.8">Title:</text>
<text x="287.5" y="199.1">REV</text>
<text x="287.7" y="202">V1.3</text>
<text x="228.8" y="205.2">Date:</text>
<text x="235" y="205">Monday, January 24, 2022</text>
<text x="263.3" y="205.2">Sheet</text>
<text x="272.2" y="205">05</text>
<text x="277.5" y="205.2">o f</text>
<text x="282.9" y="205.1">26</text>
</g>
<g font-size="1.6" fill="#f00">
<text x="74.7" y="21.5">USB_OTG0_DP</text>
<text x="74.7" y="23.3">USB_OTG0_DM</text>
<text x="110.2" y="26.9">USB_OTG0_VBUSDET</text>
<text x="71.1" y="30.4">OTG_ID</text>
<text x="213.4" y="30.4">USB2_HOST2_DP</text>
<text x="213.4" y="32.2">USB2_HOST2_DM</text>
<text x="74.7" y="37.5">USB3_HOST1_DP</text>
<text x="74.7" y="39.3">USB3_HOST1_DM</text>
<text x="67.6" y="80.2">USB3_HOST1_SSTXP</text>
<text x="67.6" y="82">USB3_HOST1_SSTXN</text>
<text x="67.6" y="85.6">USB3_HOST1_SSRXP</text>
<text x="67.6" y="87.3">USB3_HOST1_SSRXN</text>
<text x="81.8" y="106.9">PCIE_TX0P</text>
<text x="93.9" y="106.9">[25]</text>
<text x="81.8" y="108.7">PCIE_TX0N</text>
<text x="81.8" y="112.2">PCIE_RX0_P</text>
<text x="94.1" y="108.7">[25]</text>
<text x="95.1" y="112.2">[25]</text>
<text x="81.8" y="114">PCIE_RX0_N</text>
<text x="81.8" y="117.6">PCIE_REF_CLK_P</text>
<text x="81.8" y="119.3">PCIE_REF_CLK_N</text>
<text x="95.3" y="114">[25]</text>
<text x="99.6" y="117.6">[25]</text>
<text x="99.7" y="119.3">[25]</text>
</g>
<g font-size="1.3">
<text x="30.8" y="1.3">5</text>
<text x="88.8" y="1.3">4</text>
<text x="146.9" y="1.3">3</text>
<text x="205" y="1.3">2</text>
<text x="263.1" y="1.3">1</text>
<text x=".5" y="28.4">D</text>
<text x="292.6" y="28.4">D</text>
<text x=".5" y="79.5">C</text>
<text x="292.6" y="79.5">C</text>
<text x=".5" y="130.6">B</text>
<text x="292.6" y="130.6">B</text>
<text x=".5" y="181.7">A</text>
<text x="292.6" y="181.7">A</text>
<text x="30.8" y="207.4">5</text>
<text x="88.8" y="207.4">4</text>
<text x="146.9" y="207.4">3</text>
<text x="205" y="207.4">2</text>
<text x="263.1" y="207.4">1</text>
</g>
</svg>
